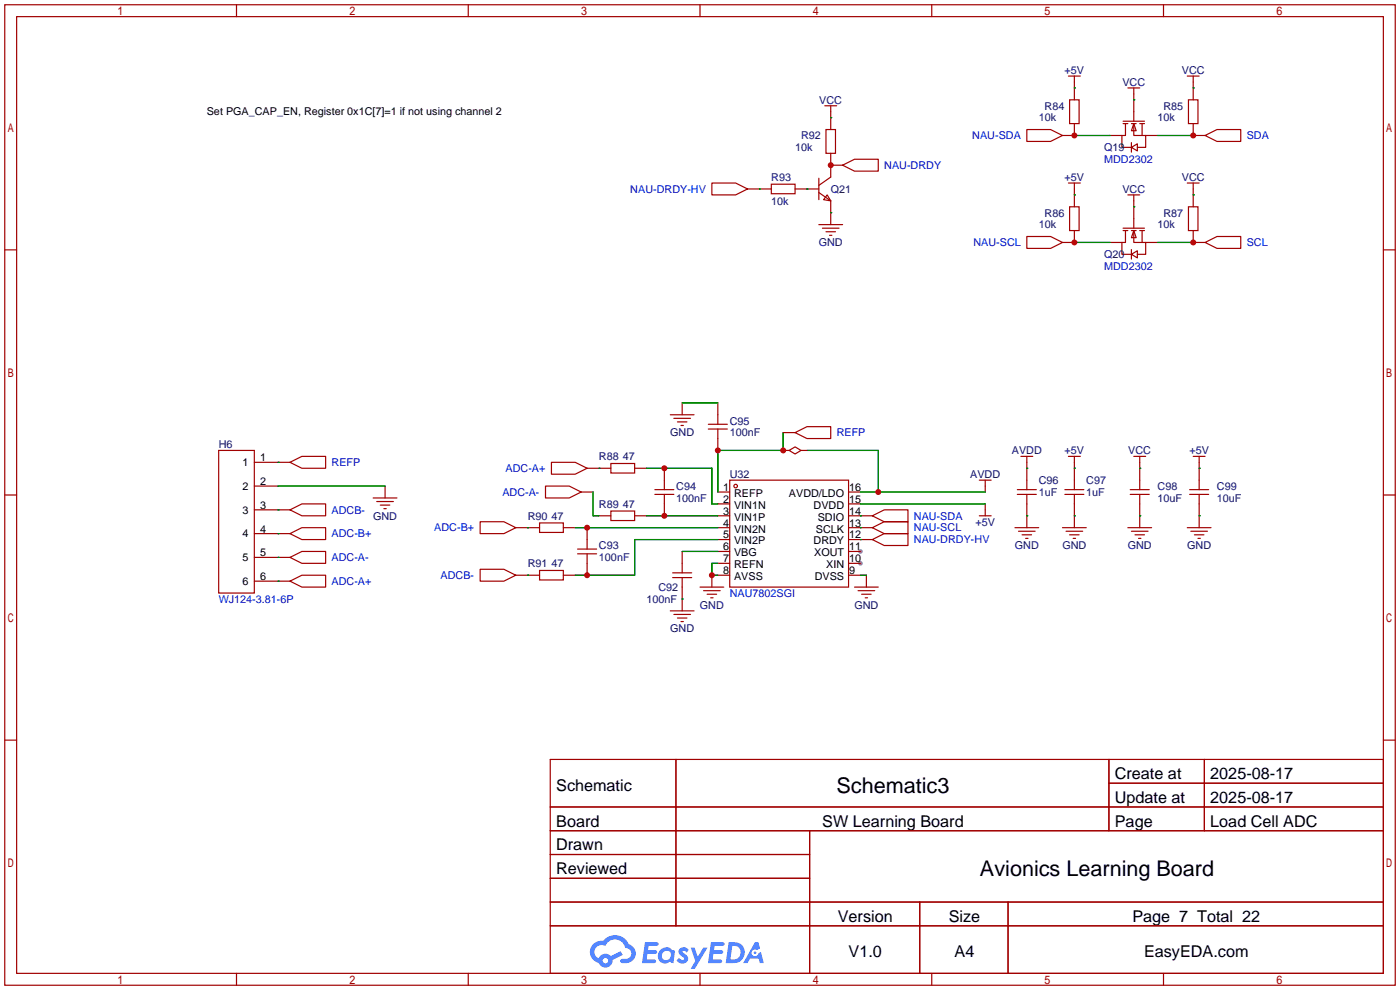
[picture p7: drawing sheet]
<svg xmlns="http://www.w3.org/2000/svg" width="299mm" height="212mm" viewBox="0 0 299 212" stroke-linecap="round" stroke-linejoin="round" font-family="sans-serif">
<g fill="#999">
<circle cx="183.9" cy="120.4" r=".51"/>
<circle cx="183.9" cy="117.9" r=".51"/>
</g>
<g fill="none" stroke="#a10000" stroke-width=".25">
<path d="M1 1h297.2v209.6h-297.2zM3.6 3.6h292.1v204.4h-292.1zM50.5 1v2.6M100.1 1v2.6M149.6 1v2.6M199.1 1v2.6M248.7 1v2.6M1 53.4h2.6M295.7 53.4h2.5M1 105.8h2.6M295.7 105.8h2.5M1 158.2h2.6"/>
<path d="M295.7 158.2h2.5M117.6 162.3h178.1v45.7h-178.1zM117.6 172.5h178.1M117.6 177.5h178.1M144.5 162.3v35.6M173 177.5v30.5M237 162.3v15.2M237 167.4h58.7M257.4 162.3v15.2M117.6 182.6h55.4M117.6 192.8h178.1M117.6 187.7h55.4"/>
<path d="M117.6 197.9h178.1M196.6 192.8v15.2M215.4 192.8v15.2M50.5 208v2.6M100.1 208v2.6M149.6 208v2.6M199.1 208v2.6M248.7 208v2.6"/>
</g>
<g fill="#5487ff">
<path d="M145.3 202.7a1.3 1.3 0 0 1 1.9 .3l-.4 .6a.54 .54 0 0 0-.9-.2l.1 .2a1.34 1.34 0 0 1 .9 1.8 1.47 1.47 0 0 1-2.3-.1l.5-.6 .8 .5a.31 .31 0 0 0 .4-.3 .31 .31 0 0 0-.3-.4 1.12 1.12 0 0 1-.7-1.8z"/>
<path d="M147.6 202.5h.9l.6 2 1.2-2h.9l-2.7 4.6h-.9l1-1.7z"/>
<path d="M137.8 201.4h1.7a1.31 1.31 0 0 1 1.2 .2 .4 .4 0 0 1-.3 .5l-1.8 .1-.1 .9h1.6a.4 .4 0 0 1 .4 .4 .4 .4 0 0 1-.5 .4h-1.6l-.2 1.2h1.4a.46 .46 0 0 1 .5 0 .46 .46 0 0 1 .1 .5l-.4 .2h-2.6z"/>
<path d="M151.9 201.4h1.7a1.32 1.32 0 0 1 1.2 .2 .39 .39 0 0 1-.3 .5l-1.8 .1-.1 .9h1.6a.4 .4 0 0 1 .4 .4 .4 .4 0 0 1-.4 .4h-1.7l-.2 1.2h1.4a.46 .46 0 0 1 .5 0 .46 .46 0 0 1 .1 .5l-.4 .2h-2.6z"/>
<path d="M161.3 201.4h.8l.3 1.3-.6 .4a.75 .75 0 0 0-1.1 .3 .75 .75 0 0 0 .5 1 .75 .75 0 0 0 .9-.7l.5-.2 .6 2.3h-.8l-.3-.9h-1.8l-.5 .9h-1z"/>
<path d="M155.7 201.4l-.6 4.4h1.5a2.27 2.27 0 0 0 2.6-2.2 2.27 2.27 0 0 0-2.7-2.2zM156.5 202.1a1.5 1.5 0 0 1 1.8 1.6 1.5 1.5 0 0 1-1.9 1.4h-.3z"/>
<path d="M141.2 203a1.6 1.6 0 0 0-.3 2.3 1.6 1.6 0 0 0 2.3 .2l.7 .3 .3-2.4-.1-.3-.5-.1a1.58 1.58 0 0 0-2.4 0zM141.8 203.5a.98 .98 0 0 1 1.6 .4 .98 .98 0 0 1-1.1 1.3 .94 .94 0 0 1-.9-.7 .94 .94 0 0 1 .4-1z"/>
<path d="M126.8 201.8a2.37 2.37 0 0 0 1.1 4 1.54 1.54 0 0 0 1.8 1 1.54 1.54 0 0 0 1.2-1.6l2.2-1.1-.5-.8-2 1a1.57 1.57 0 0 0-2.7 .5 1.5 1.5 0 0 1-.7-2.1 1.5 1.5 0 0 1 2.2-.5 2.23 2.23 0 0 1 2.3-1.4 2.23 2.23 0 0 1 2 1.8 1.16 1.16 0 0 1 1.2 1.1 1.16 1.16 0 0 1-1.1 1.2h-.7a.47 .47 0 0 0-.5 .4 .47 .47 0 0 0 .4 .5 2.17 2.17 0 0 0 2.5-.9 2.17 2.17 0 0 0-.3-2.7l-.8-.4a3.2 3.2 0 0 0-5.5-.7l-1.1 .1zM128.8 205.3a.6 .6 0 0 1 1.2 0 .6 .6 0 0 1-1.2 0z"/>
<circle cx="161.4" cy="203.6" r=".28"/>
</g>
<g fill="none" stroke="#a10000" stroke-width=".25">
<path d="M228.3 16.3h2.6M229.6 16.3v5M241 18.8h2.6M242.3 18.8v7.1M253.7 16.3h2.6M255 16.3v5M152.1 39.1h5.1l2.6 1.3-2.6 1.3h-5.1zM164.8 39.4h5.1v2h-5.1zM175 38.1v4.6M176.3 22.6h2.5M176.5 27.7h2.1v5.1h-2.1zM177.5 22.6v5.1"/>
<path d="M177.5 32.8v5l-2.5 1.8M177.5 35.3h2.6M180.1 35.3l2.5-1.3h5.1v2.6h-5.1zM219.5 27.7h5l2.6 1.3-2.6 1.2h-5zM228.3 39.1h2.6M228.6 21.3h2v5.1h-2zM229.6 26.4v2.6h-2.5M229.6 39.1v5.1M237.2 29h2.6M240 25.9h4.6M240 26.4h1M240.5 26.4v2.6h-.7v2.5h2"/>
<path d="M241.8 31.5l1.3-.8v1.6zM241.8 30.5v2M241.8 26.4h1M242.3 26.4l.5 1.5h-1zM242.3 26.4v2.6h2.6v2.5h-1.8M243.6 26.4h1M244.1 26.4v2.6M244.9 29h2.5M253.7 39.1h2.6M254 21.3h2v5.1h-2zM255 26.4v2.6h2.6M255 39.1v5.1"/>
<path d="M257.6 29l2.5-1.3h5.1v2.5h-5.1zM159.8 40.4h5M169.9 40.4h5.1M175 41.1l2.5 1.8M175 48h5.1M175.8 48.8h3.5M176.5 49.5h2.1M176.8 41.7l.7 1.2-1.5-.2zM177.3 50.3h.5M177.5 42.9v5.1M219.5 50.5h5l2.6 1.3-2.6 1.3h-5zM228.6 44.2h2v5.1h-2z"/>
<path d="M229.6 49.3v2.5h-2.5M237.2 51.8h2.6M240 48.8h4.6M240 49.3h1M240.5 49.3v2.5h-.7v2.6h2M241 41.7h2.6M241.8 54.4l1.3-.8v1.5zM241.8 53.3v2.1M241.8 49.3h1M242.3 49.3l.5 1.5h-1zM242.3 49.3v2.5h2.6v2.6h-1.8M242.3 41.7v7.1"/>
<path d="M243.6 49.3h1M244.1 49.3v2.5M244.9 51.8h2.5M254 44.2h2v5.1h-2zM255 49.3v2.5h2.6M257.6 51.8l2.5-1.3h5.1v2.6h-5.1zM46.7 96.3h7.7v30.4h-7.7zM54.4 98.8h7.6M62 98.8l2.5-1.3h5.1v2.6h-5.1zM117.9 98.8h5l2.6 1.3-2.6 1.2h-5zM130.6 99.1h5v2h-5zM143.3 88.6h5"/>
<path d="M144 89.4h3.6M144.8 90.2h2M145.5 90.9h.5M145.8 86.1v2.5M151.4 90.7h4M151.4 91.7h4M153.4 86.1v4.6M153.4 91.7v4.6M167.4 96.3h1.3M167.4 92.5h2.5M168.7 96.3l1.2-.8 1.3 .8-1.3 .7zM169.9 92.5l2.6-1.3h5v2.5h-5z"/>
<path d="M171.2 96.3h1.3M218.2 97.5h2.5M219.5 97.5v7.1M228.3 97.5h2.6M229.6 97.5v7.1M242.3 97.5h2.6M243.6 97.5v7.1M255 97.5h2.6M256.3 97.5v7.1M54.4 103.9h5M54.4 109h7.6M54.4 114h7.6"/>
<path d="M54.4 119.1h7.6M62 119.1l2.5-1.2h5.1v2.5h-5.1zM62 114l2.5-1.2h5.1v2.5h-5.1zM62 109l2.5-1.3h5.1v2.5h-5.1zM79.8 106.4h5M80.5 107.2h3.6M81.3 107.9h2M82 108.7h.5M82.3 103.9v2.5M102.6 111.5h5.1l2.5 1.3-2.5 1.2h-5.1zM110.2 112.8h5.1M115.3 111.8h5.1v2h-5.1z"/>
<path d="M116.6 103.9h5.1l2.5 1.3-2.5 1.2h-5.1zM120.4 112.8h2.5M123.4 117.3h4.1M123.4 118.4h4.1M124.2 105.2h2.5M125.5 112.8v4.5M125.5 118.4v4.5M125.5 100.1h5.1M128 110.2h2.6M130.6 109.2h5v2.1h-5zM135.6 110.2h2.6M135.6 100.1h2.6"/>
<path d="M140 104.6h4M140 105.7h4M142 100.1v4.5M142 105.7v4.5M145.8 117.9v4.5M153.4 105.2h2.6M153.4 107.7h2.6M153.4 110.2h2.6M153.4 112.8h2.6M153.4 115.3h2.6M153.4 117.9h2.6M156 102.6h25.4v22.9h-25.4z"/>
<path d="M181.4 105.2h2.5M181.4 107.7h2.5M181.4 110.2h5M181.4 112.8h5M181.4 115.3h5M181.4 117.9h2.5M186.4 112.8l2.6-1.3h5.1v2.5h-5.1zM186.4 110.2l2.6-1.2h5.1v2.5h-5.1zM186.4 115.3l2.6-1.3h5.1v2.6h-5.1zM209.3 110.2h2.5M209.3 102.6h2.5M210.6 102.6v2.6"/>
<path d="M210.6 107.7v2.5M216.9 112.8h5.1M217.4 104.6h4.1M217.4 105.7h4.1M217.7 113.5h3.5M218.4 114.3h2.1M219.2 115.1h.5M219.5 105.7v7.1M227.1 112.8h5.1M227.6 104.6h4M227.6 105.7h4M227.8 113.5h3.6"/>
<path d="M228.6 114.3h2M229.4 115.1h.5M229.6 105.7v7.1M241 112.8h5.1M241.6 104.6h4M241.6 105.7h4M241.8 113.5h3.6M242.6 114.3h2M243.3 115.1h.5M243.6 105.7v7.1M253.7 112.8h5.1M254.3 104.6h4"/>
<path d="M254.3 105.7h4M254.5 113.5h3.6M255.3 114.3h2M256 115.1h.5M256.3 105.7v7.1M54.4 124.2h7.6M62 124.2l2.5-1.3h5.1v2.6h-5.1zM102.6 121.7h5.1l2.5 1.2-2.5 1.3h-5.1zM110.2 122.9h5.1M115.3 121.9h5.1v2.1h-5.1zM120.4 122.9h2.5M143.3 130.6h5"/>
<path d="M143.8 122.4h4M143.8 123.4h4M144 131.3h3.6M144.8 132.1h2M145.5 132.8h.5M145.8 123.4v7.2M149.6 125.5h5.1M150.4 126.2h3.5M151.1 127h2.1M151.9 127.8h.5M152.1 122.9v2.6M153.4 120.4h2.6"/>
<path d="M153.4 122.9h2.6M181.4 120.4h2.5M181.4 122.9h2.5M182.6 125.5h5.1M183.4 126.2h3.5M184.1 127h2.1M184.9 127.8h.5M185.2 122.9v2.6"/>
<circle cx="157.2" cy="103.9" r=".38"/>
</g>
<g fill="none" stroke="#008700" stroke-width=".25">
<path d="M229.6 18.8h.1M255 18.8h.1M177.5 35.3h.1M177.5 25.1h.1M229.6 29h7.6M242.3 21.3h.1M247.4 29h7.6M162.3 40.4h.1M172.5 40.4h.1M177.5 45.5h.1M229.6 41.7h.1M229.6 51.8h7.6"/>
<path d="M242.3 44.2h.1M247.4 51.8h7.6M255 41.7h.1M59.4 98.8h.1M145.8 86.1h7.6M167.4 92.5v3.8h-14v8.9M172.5 96.3h15.2v8.9M59.4 109h.1M59.4 114h.1M59.4 119.1h.1M59.4 103.9h22.9M112.8 112.8h.1"/>
<path d="M122.9 112.8h30.5M126.7 105.2v5h1.3M128 100.1h.1M138.2 100.1h13.9v7.6h1.3M138.2 110.2h15.2M145.8 117.9h7.6M153.4 115.3h-17.8v7.6h-12.7M183.9 112.8h.1M183.9 110.2h.1M183.9 115.3h.1M183.9 107.7h26.7M183.9 105.2h26.7"/>
<path d="M219.5 110.2h.1M219.5 100.1h.1M229.6 110.2h.1M229.6 100.1h.1M243.6 110.2h.1M243.6 100.1h.1M256.3 110.2h.1M256.3 100.1h.1M59.4 124.2h.1M112.8 122.9h.1M145.8 128h.1M153.4 120.4h-1.3v2.5h1.3"/>
<path d="M183.9 122.9h1.3"/>
</g>
<g fill="#c00">
<circle cx="229.6" cy="29" r=".63"/>
<circle cx="255" cy="29" r=".63"/>
<circle cx="229.6" cy="51.8" r=".63"/>
<circle cx="255" cy="51.8" r=".63"/>
<circle cx="152.1" cy="122.9" r=".63"/>
<circle cx="187.7" cy="105.2" r=".63"/>
<circle cx="153.4" cy="96.3" r=".63"/>
<circle cx="167.4" cy="96.3" r=".63"/>
<circle cx="142" cy="110.2" r=".63"/>
<circle cx="142" cy="100.1" r=".63"/>
<circle cx="125.5" cy="112.8" r=".63"/>
<circle cx="125.5" cy="122.9" r=".63"/>
<circle cx="177.5" cy="35.3" r=".63"/>
</g>
<g font-size="4.6">
<text x="178.8" y="169.4">Schematic3</text>
<text x="209.4" y="187.2">Avionics Learning Board</text>
</g>
<g font-size="3.5">
<text x="238.3" y="166.5">Create at</text>
<text x="258.7" y="166.5">2025-08-17</text>
<text x="118.9" y="169.1">Schematic</text>
<text x="238.3" y="171.6">Update at</text>
<text x="258.7" y="171.6">2025-08-17</text>
<text x="118.9" y="176.7">Board</text>
<text x="175.7" y="176.7">SW Learning Board</text>
<text x="238.3" y="176.7">Page</text>
<text x="258.7" y="176.7">Load Cell ADC</text>
<text x="118.9" y="181.8">Drawn</text>
<text x="118.9" y="186.8">Reviewed</text>
<text x="179.1" y="197">Version</text>
<text x="202.8" y="197">Size</text>
<text x="242" y="197">Page 7 Total 22</text>
<text x="181.4" y="204.6">V1.0</text>
<text x="204" y="204.6">A4</text>
<text x="244.5" y="204.6">EasyEDA.com</text>
</g>
<g font-size="2.3" fill="#000080">
<text x="227.5" y="15.8">+5V</text>
<text x="252.6" y="15.8">VCC</text>
<text x="175.1" y="22.1">VCC</text>
<text x="223.3" y="23.4">R84</text>
<text x="239.9" y="18.3">VCC</text>
<text x="248.7" y="23.4">R85</text>
<text x="171.2" y="29.8">R92</text>
<text x="222" y="26">10k</text>
<text x="247.4" y="26">10k</text>
<text x="169.9" y="32.3">10k</text>
<text x="236" y="32.3">Q19</text>
<text x="164.8" y="38.7">R93</text>
<text x="177.5" y="41.2">Q21</text>
<text x="227.5" y="38.7">+5V</text>
<text x="239.9" y="41.2">VCC</text>
<text x="252.6" y="38.7">VCC</text>
<text x="164.8" y="43.7">10k</text>
<text x="223.3" y="46.3">R86</text>
<text x="248.7" y="46.3">R87</text>
<text x="175" y="52.6">GND</text>
<text x="222" y="48.8">10k</text>
<text x="247.4" y="48.8">10k</text>
<text x="236" y="55.2">Q20</text>
<text x="46.7" y="95.8">H6</text>
<text x="143.2" y="93.3">GND</text>
<text x="156" y="90.7">C95</text>
<text x="156" y="93.3">100nF</text>
<text x="128" y="98.3">R88</text>
<text x="133.1" y="98.3">47</text>
<text x="216.2" y="97.1">AVDD</text>
<text x="227.5" y="97.1">+5V</text>
<text x="241.1" y="97.1">VCC</text>
<text x="254.2" y="97.1">+5V</text>
<text x="144.5" y="104.7">C94</text>
<text x="144.5" y="107.2">100nF</text>
<text x="156" y="102.2">U32</text>
<text x="207.4" y="102.2">AVDD</text>
<text x="222" y="103.4">C96</text>
<text x="222" y="106">1uF</text>
<text x="232.2" y="103.4">C97</text>
<text x="232.2" y="106">1uF</text>
<text x="247.4" y="104.7">C98</text>
<text x="247.4" y="107.2">10uF</text>
<text x="260.1" y="104.7">C99</text>
<text x="260.1" y="107.2">10uF</text>
<text x="79.7" y="111">GND</text>
<text x="112.8" y="111">R90</text>
<text x="117.9" y="111">47</text>
<text x="128" y="108.5">R89</text>
<text x="133.1" y="108.5">47</text>
<text x="208.5" y="112.3">+5V</text>
<text x="128" y="117.4">C93</text>
<text x="128" y="119.9">100nF</text>
<text x="216.9" y="117.4">GND</text>
<text x="227.1" y="117.4">GND</text>
<text x="241" y="117.4">GND</text>
<text x="253.7" y="117.4">GND</text>
<text x="112.8" y="121.2">R91</text>
<text x="117.9" y="121.2">47</text>
<text x="138.2" y="128.8">100nF</text>
<text x="140.7" y="126.3">C92</text>
<text x="149.6" y="130.1">GND</text>
<text x="182.6" y="130.1">GND</text>
<text x="143.2" y="135.2">GND</text>
</g>
<g font-size="2.3">
<text x="44.2" y="24.7">Set PGA_CAP_EN, Register 0x1C[7]=1 if not using channel 2</text>
<text x="51.8" y="99.6">1</text>
<text x="55.6" y="98.6">1</text>
<text x="51.8" y="104.7">2</text>
<text x="55.6" y="103.7">2</text>
<text x="154.5" y="104.9">1</text>
<text x="154.5" y="107.5">2</text>
<text x="156.9" y="106.2">REFP</text>
<text x="168.6" y="106.2">AVDD/LDO</text>
<text x="181.5" y="107.5">15</text>
<text x="181.5" y="104.9">16</text>
<text x="51.8" y="109.8">3</text>
<text x="55.6" y="108.7">3</text>
<text x="55.6" y="113.8">4</text>
<text x="154.5" y="110">3</text>
<text x="154.5" y="112.5">4</text>
<text x="156.9" y="108.7">VIN1N</text>
<text x="156.9" y="111.3">VIN1P</text>
<text x="156.9" y="113.8">VIN2N</text>
<text x="173.9" y="108.7">DVDD</text>
<text x="174.4" y="113.8">SCLK</text>
<text x="174.8" y="111.3">SDIO</text>
<text x="181.5" y="112.5">13</text>
<text x="181.5" y="110">14</text>
<text x="51.8" y="114.8">4</text>
<text x="51.8" y="119.9">5</text>
<text x="55.6" y="118.9">5</text>
<text x="154.5" y="115.1">5</text>
<text x="154.5" y="117.6">6</text>
<text x="156.9" y="116.4">VIN2P</text>
<text x="156.9" y="118.9">VBG</text>
<text x="173.9" y="116.4">DRDY</text>
<text x="174" y="118.9">XOUT</text>
<text x="181.5" y="117.6">11</text>
<text x="181.5" y="115.1">12</text>
<text x="51.8" y="125">6</text>
<text x="55.6" y="124">6</text>
<text x="154.5" y="120.2">7</text>
<text x="154.5" y="122.7">8</text>
<text x="156.9" y="121.4">REFN</text>
<text x="156.9" y="124">AVSS</text>
<text x="174.1" y="124">DVSS</text>
<text x="176.6" y="121.4">XIN</text>
<text x="181.5" y="122.7">9</text>
<text x="181.5" y="120.2">10</text>
</g>
<g font-size="2.3" fill="#00f">
<text x="207.8" y="29.8">NAU-SDA</text>
<text x="266.4" y="29.8">SDA</text>
<text x="236" y="34.8">MDD2302</text>
<text x="134.7" y="41.2">NAU-DRDY-HV</text>
<text x="189" y="36.1">NAU-DRDY</text>
<text x="208.1" y="52.6">NAU-SCL</text>
<text x="266.4" y="52.6">SCL</text>
<text x="236" y="57.7">MDD2302</text>
<text x="178.8" y="93.3">REFP</text>
<text x="70.9" y="99.6">REFP</text>
<text x="108.1" y="100.9">ADC-A+</text>
<text x="107.4" y="106">ADC-A-</text>
<text x="70.9" y="109.8">ADCB-</text>
<text x="92.8" y="113.6">ADC-B+</text>
<text x="195.3" y="113.6">NAU-SCL</text>
<text x="195.3" y="111">NAU-SDA</text>
<text x="70.9" y="119.9">ADC-A-</text>
<text x="70.9" y="114.9">ADC-B+</text>
<text x="195.3" y="116.1">NAU-DRDY-HV</text>
<text x="70.9" y="125">ADC-A+</text>
<text x="94.2" y="123.7">ADCB-</text>
<text x="46.7" y="128.8">WJ124-3.81-6P</text>
<text x="156" y="127.6">NAU7802SGI</text>
</g>
</svg>
